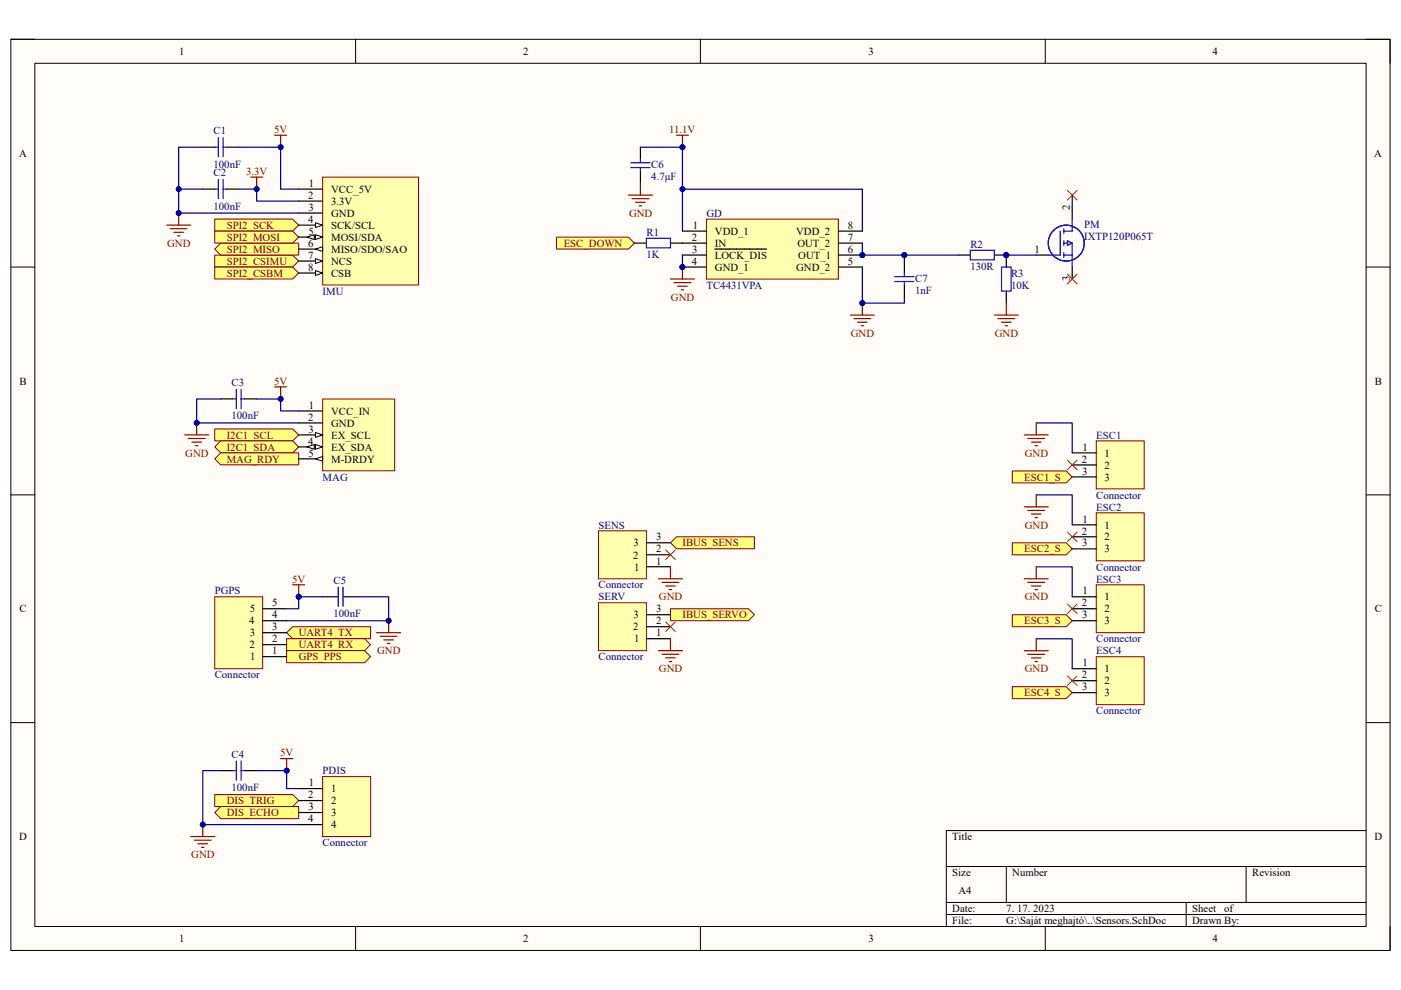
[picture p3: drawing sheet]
<svg xmlns="http://www.w3.org/2000/svg" width="297mm" height="210mm" viewBox="0 0 297 210" stroke-linecap="round" stroke-linejoin="round" font-family="sans-serif">
<path d="M2.3 8.3h292.4v193.3h-292.4z" fill="#fffcf8"/>
<path d="M2.3 8.3h292.4v193.3h-292.4z" fill="none" stroke="#000" stroke-width=".21"/>
<path d="M7.4 13.4h282.2v183.1h-282.2z" fill="#fffcf8"/>
<g fill="none" stroke="#000" stroke-width=".21">
<path d="M2.3 8.3h5.1M7.4 13.4h282.2v183.1h-282.2zM75.4 8.3v5.1M148.5 8.3v5.1M221.6 8.3v5.1M289.6 8.3h5.1v5.1M2.3 56.6h5.1M289.6 56.6h5.1M2.3 105h5.1M289.6 105h5.1M2.3 153.3h5.1M289.6 153.3h5.1"/>
<path d="M289.6 176.2h-89v20.3M75.4 196.5v5.1M148.5 196.5v5.1M200.6 183.8h89M200.6 191.4h89M200.6 194h89M213.4 183.8v7.6M221.6 196.5v5.1M251.5 191.4v5.1M264.2 183.8v7.6M294.7 196.5v5.1"/>
</g>
<path d="M126.9 127.8h10.2v10.2h-10.2z" fill="#ffffb0"/>
<path d="M126.9 127.8h10.2v10.2h-10.2z" fill="none" stroke="#800000" stroke-width=".21"/>
<path d="M137.1 135.5h5.1M137.1 132.9h5.1M137.1 130.4h5.1" fill="none" stroke="#000" stroke-width=".25"/>
<path d="M126.9 112.6h10.2v10.2h-10.2z" fill="#ffffb0"/>
<path d="M126.9 112.6h10.2v10.2h-10.2z" fill="none" stroke="#800000" stroke-width=".21"/>
<path d="M137.1 117.7h5.1M137.1 115.1h5.1M137.1 120.2h5.1" fill="none" stroke="#000" stroke-width=".25"/>
<path d="M232.4 139.3h10.2v10.2h-10.2z" fill="#ffffb0"/>
<path d="M232.4 139.3h10.2v10.2h-10.2z" fill="none" stroke="#800000" stroke-width=".21"/>
<path d="M227.3 141.8h5.1M227.3 144.4h5.1M227.3 146.9h5.1" fill="none" stroke="#000" stroke-width=".25"/>
<path d="M232.4 124h10.2v10.2h-10.2z" fill="#ffffb0"/>
<path d="M232.4 124h10.2v10.2h-10.2z" fill="none" stroke="#800000" stroke-width=".21"/>
<path d="M227.3 126.6h5.1M227.3 129.1h5.1M227.3 131.7h5.1" fill="none" stroke="#000" stroke-width=".25"/>
<path d="M232.4 108.8h10.2v10.2h-10.2z" fill="#ffffb0"/>
<path d="M232.4 108.8h10.2v10.2h-10.2z" fill="none" stroke="#800000" stroke-width=".21"/>
<path d="M227.3 111.3h5.1M227.3 113.9h5.1M227.3 116.4h5.1" fill="none" stroke="#000" stroke-width=".25"/>
<path d="M232.4 93.5h10.2v10.2h-10.2z" fill="#ffffb0"/>
<path d="M232.4 93.5h10.2v10.2h-10.2z" fill="none" stroke="#800000" stroke-width=".21"/>
<path d="M227.3 96.1h5.1M227.3 98.6h5.1M227.3 101.2h5.1" fill="none" stroke="#000" stroke-width=".25"/>
<path d="M35.3 47.8h5.1M36.1 48.5h3.6M36.9 49.3h2M37.6 50h.5M37.9 45.2v2.6" fill="none" stroke="#800000" stroke-width=".25"/>
<circle cx="37.9" cy="45.2" r=".51" fill="#000080"/>
<circle cx="37.9" cy="45.2" r=".51" fill="none" stroke="#000080" stroke-width=".21"/>
<path d="M58.2 82.1h2.6M59.5 82.1v2.5" fill="none" stroke="#800000" stroke-width=".25"/>
<circle cx="59.5" cy="84.6" r=".52" fill="#000080"/>
<circle cx="59.5" cy="84.6" r=".52" fill="none" stroke="#000080" stroke-width=".21"/>
<path d="M39.2 92.2h5.1M39.9 93h3.6M40.7 93.8h2M41.4 94.5h.6M41.7 89.7v2.5" fill="none" stroke="#800000" stroke-width=".25"/>
<circle cx="41.7" cy="89.7" r=".51" fill="#000080"/>
<circle cx="41.7" cy="89.7" r=".51" fill="none" stroke="#000080" stroke-width=".21"/>
<path d="M59.5 160.9h2.6M60.8 160.9v2.5" fill="none" stroke="#800000" stroke-width=".25"/>
<circle cx="60.8" cy="163.4" r=".51" fill="#000080"/>
<circle cx="60.8" cy="163.4" r=".51" fill="none" stroke="#000080" stroke-width=".21"/>
<path d="M40.4 177.4h5.1M41.2 178.2h3.6M42 179h2M42.7 179.7h.5M43 174.9v2.5" fill="none" stroke="#800000" stroke-width=".25"/>
<circle cx="43" cy="174.9" r=".51" fill="#000080"/>
<circle cx="43" cy="174.9" r=".51" fill="none" stroke="#000080" stroke-width=".21"/>
<path d="M79.8 134.2h5.1M80.6 135h3.6M81.4 135.7h2M82.1 136.5h.6M82.4 131.7v2.5" fill="none" stroke="#800000" stroke-width=".25"/>
<circle cx="82.4" cy="131.7" r=".51" fill="#000080"/>
<circle cx="82.4" cy="131.7" r=".51" fill="none" stroke="#000080" stroke-width=".21"/>
<path d="M142.2 115.1l1.2-1.2h16.6v2.5h-16.6z" fill-rule="evenodd" fill="#ffff80"/>
<path d="M142.2 115.1l1.2-1.2h16.6v2.5h-16.6z" fill="none" stroke="#800000" stroke-width=".21"/>
<path d="M142.2 129.1h16.5l1.3 1.3-1.3 1.3h-16.5z" fill-rule="evenodd" fill="#ffff80"/>
<path d="M142.2 129.1h16.5l1.3 1.3-1.3 1.3h-16.5z" fill="none" stroke="#800000" stroke-width=".21"/>
<g fill="none" stroke="#800000" stroke-width=".25">
<path d="M217.2 92.2h5M217.9 93h3.6M218.7 93.8h2M219.5 94.5h.5M219.7 89.7v2.5M217.2 107.5h5M217.9 108.3h3.6M218.7 109h2M219.5 109.8h.5M219.7 105v2.5M139.6 138h5.1M139.6 122.8h5.1"/>
<path d="M140.4 138.8h3.5M140.4 123.5h3.5M141.1 139.5h2.1M141.1 124.3h2.1M141.9 125.1h.5M142.2 120.2v2.6M142.2 135.5v2.5M217.2 122.8h5M217.2 138h5M217.9 123.5h3.6M217.9 138.8h3.6M218.7 124.3h2"/>
<path d="M218.7 139.6h2M219.5 125.1h.5M219.7 120.2v2.6M219.7 135.5v2.5M141.9 140.3h.5M219.5 140.3h.5"/>
</g>
<path d="M141.1 116.6l2.1 2.1M143.2 116.6l-2.1 2.1M141.1 131.9l2.1 2M143.2 131.9l-2.1 2" fill="none" stroke="#f00" stroke-width=".21"/>
<path d="M214.6 99.9h11.5l1.2 1.3-1.2 1.2h-11.5z" fill-rule="evenodd" fill="#ffff80"/>
<path d="M214.6 99.9h11.5l1.2 1.3-1.2 1.2h-11.5z" fill="none" stroke="#800000" stroke-width=".21"/>
<path d="M214.6 115.1h11.5l1.2 1.3-1.2 1.3h-11.5z" fill-rule="evenodd" fill="#ffff80"/>
<path d="M214.6 115.1h11.5l1.2 1.3-1.2 1.3h-11.5z" fill="none" stroke="#800000" stroke-width=".21"/>
<path d="M214.6 130.4h11.5l1.2 1.3-1.2 1.2h-11.5z" fill-rule="evenodd" fill="#ffff80"/>
<path d="M214.6 130.4h11.5l1.2 1.3-1.2 1.2h-11.5z" fill="none" stroke="#800000" stroke-width=".21"/>
<path d="M214.6 145.6h11.5l1.2 1.3-1.2 1.3h-11.5z" fill-rule="evenodd" fill="#ffff80"/>
<path d="M214.6 145.6h11.5l1.2 1.3-1.2 1.3h-11.5z" fill="none" stroke="#800000" stroke-width=".21"/>
<path d="M60.8 134.2l1.3-1.3h16.5v2.6h-16.5z" fill-rule="evenodd" fill="#ffff80"/>
<path d="M60.8 134.2l1.3-1.3h16.5v2.6h-16.5z" fill="none" stroke="#800000" stroke-width=".21"/>
<path d="M60.8 135.5h16.5l1.3 1.2-1.3 1.3h-16.5z" fill-rule="evenodd" fill="#ffff80"/>
<path d="M60.8 135.5h16.5l1.3 1.2-1.3 1.3h-16.5z" fill="none" stroke="#800000" stroke-width=".21"/>
<path d="M60.8 138h16.5l1.3 1.3-1.3 1.3h-16.5z" fill-rule="evenodd" fill="#ffff80"/>
<path d="M60.8 138h16.5l1.3 1.3-1.3 1.3h-16.5z" fill="none" stroke="#800000" stroke-width=".21"/>
<path d="M45.5 54.1h16.5l1.3 1.3-1.3 1.2h-16.5z" fill-rule="evenodd" fill="#ffff80"/>
<path d="M45.5 54.1h16.5l1.3 1.3-1.3 1.2h-16.5z" fill="none" stroke="#800000" stroke-width=".21"/>
<path d="M45.5 46.5h16.5l1.3 1.3-1.3 1.2h-16.5z" fill-rule="evenodd" fill="#ffff80"/>
<path d="M45.5 46.5h16.5l1.3 1.3-1.3 1.2h-16.5z" fill="none" stroke="#800000" stroke-width=".21"/>
<path d="M46.8 51.6h16.5v2.5h-16.5l-1.3-1.3z" fill-rule="evenodd" fill="#ffff80"/>
<path d="M46.8 51.6h16.5v2.5h-16.5l-1.3-1.3z" fill="none" stroke="#800000" stroke-width=".21"/>
<path d="M45.5 49h16.5l1.3 1.3-1.3 1.3h-16.5z" fill-rule="evenodd" fill="#ffff80"/>
<path d="M45.5 49h16.5l1.3 1.3-1.3 1.3h-16.5z" fill="none" stroke="#800000" stroke-width=".21"/>
<path d="M45.5 56.6h16.5l1.3 1.3-1.3 1.3h-16.5z" fill-rule="evenodd" fill="#ffff80"/>
<path d="M45.5 56.6h16.5l1.3 1.3-1.3 1.3h-16.5z" fill="none" stroke="#800000" stroke-width=".21"/>
<path d="M45.5 91h16.6l1.2 1.2-1.2 1.3h-16.6z" fill-rule="evenodd" fill="#ffff80"/>
<path d="M45.5 91h16.6l1.2 1.2-1.2 1.3h-16.6z" fill="none" stroke="#800000" stroke-width=".21"/>
<path d="M45.5 94.8l1.3-1.3h15.3l1.2 1.3-1.2 1.3h-15.3z" fill-rule="evenodd" fill="#ffff80"/>
<path d="M45.5 94.8l1.3-1.3h15.3l1.2 1.3-1.2 1.3h-15.3z" fill="none" stroke="#800000" stroke-width=".21"/>
<path d="M43 31.2h2.5M48.1 31.2h2.5M43 40.1h2.5M48.1 40.1h2.5M68.4 126.6h2.5M73.5 126.6h2.5" fill="none" stroke="#000" stroke-width=".25"/>
<path d="M45.5 31.2h.8M46.3 29.2v4.1M46.3 38.1v4M47.3 31.2h.8M47.3 29.2v4.1M47.3 38.1v4M45.5 40.1h.8M47.3 40.1h.8M70.9 126.6h.8M71.7 124.5v4.1M72.7 126.6h.8M72.7 124.5v4.1" fill="none" stroke="#00f" stroke-width=".25"/>
<path d="M58.2 28.7h2.6M59.5 28.7v2.5" fill="none" stroke="#800000" stroke-width=".25"/>
<circle cx="59.5" cy="31.2" r=".51" fill="#000080"/>
<circle cx="59.5" cy="31.2" r=".51" fill="none" stroke="#000080" stroke-width=".21"/>
<path d="M53.1 37.6h2.6M54.4 37.6v2.5" fill="none" stroke="#800000" stroke-width=".25"/>
<circle cx="54.4" cy="40.1" r=".51" fill="#000080"/>
<circle cx="54.4" cy="40.1" r=".51" fill="none" stroke="#000080" stroke-width=".21"/>
<path d="M62.1 124h2.5M63.3 124v2.6" fill="none" stroke="#800000" stroke-width=".25"/>
<circle cx="63.3" cy="126.6" r=".51" fill="#000080"/>
<circle cx="63.3" cy="126.6" r=".51" fill="none" stroke="#000080" stroke-width=".21"/>
<path d="M46.8 84.6h2.5M51.9 84.6h2.5" fill="none" stroke="#000" stroke-width=".25"/>
<path d="M49.3 84.6h.8M50.1 82.6v4.1M51.1 84.6h.8M51.1 82.6v4.1" fill="none" stroke="#00f" stroke-width=".25"/>
<path d="M45.5 97.3l1.3-1.2h16.5v2.5h-16.5z" fill-rule="evenodd" fill="#ffff80"/>
<path d="M45.5 97.3l1.3-1.2h16.5v2.5h-16.5z" fill="none" stroke="#800000" stroke-width=".21"/>
<path d="M45.5 168.5h16.6l1.2 1.3-1.2 1.3h-16.6z" fill-rule="evenodd" fill="#ffff80"/>
<path d="M45.5 168.5h16.6l1.2 1.3-1.2 1.3h-16.6z" fill="none" stroke="#800000" stroke-width=".21"/>
<path d="M46.8 171.1h16.5v2.5h-16.5l-1.3-1.3z" fill-rule="evenodd" fill="#ffff80"/>
<path d="M46.8 171.1h16.5v2.5h-16.5l-1.3-1.3z" fill="none" stroke="#800000" stroke-width=".21"/>
<path d="M46.8 163.4h2.5M51.9 163.4h2.5" fill="none" stroke="#000" stroke-width=".25"/>
<path d="M49.3 163.4h.8M50.1 161.4v4.1M51.1 163.4h.8M51.1 161.4v4.1" fill="none" stroke="#00f" stroke-width=".25"/>
<circle cx="213.4" cy="54.1" r=".51" fill="#000080"/>
<circle cx="213.4" cy="54.1" r=".51" fill="none" stroke="#000080" stroke-width=".21"/>
<path d="M213.4 54.1v2.5" fill="none" stroke="#000" stroke-width=".25"/>
<circle cx="213.4" cy="54.1" r=".51" fill="#000080"/>
<circle cx="213.4" cy="54.1" r=".51" fill="none" stroke="#000080" stroke-width=".21"/>
<path d="M213.4 61.7v2.6" fill="none" stroke="#000" stroke-width=".25"/>
<path d="M212.3 56.6h2.1v5.1h-2.1z" fill="none" stroke="#00f" stroke-width=".25"/>
<path d="M210.8 66.8h5.1M211.6 67.6h3.5M212.3 68.3h2.1M213.1 69.1h.5M213.4 64.3v2.5" fill="none" stroke="#800000" stroke-width=".25"/>
<circle cx="213.4" cy="54.1" r=".51" fill="#000080"/>
<circle cx="213.4" cy="54.1" r=".51" fill="none" stroke="#000080" stroke-width=".21"/>
<path d="M210.8 54.1h2.6" fill="none" stroke="#000" stroke-width=".25"/>
<circle cx="213.4" cy="54.1" r=".51" fill="#000080"/>
<circle cx="213.4" cy="54.1" r=".51" fill="none" stroke="#000080" stroke-width=".21"/>
<path d="M203.2 54.1h2.5" fill="none" stroke="#000" stroke-width=".25"/>
<path d="M205.7 53.1h5.1v2h-5.1z" fill="none" stroke="#00f" stroke-width=".25"/>
<path d="M68.4 37.6h20.3v22.9h-20.3z" fill="#ffffb0"/>
<path d="M68.4 37.6h20.3v22.9h-20.3z" fill="none" stroke="#800000" stroke-width=".21"/>
<path d="M63.3 40.1h5.1M63.3 42.7h5.1M63.3 45.2h5.1M63.3 47.8h5.1" fill="none" stroke="#000" stroke-width=".25"/>
<path d="M66.9 47.2l1.5 .6-1.5 .5z" fill="#f8fcff"/>
<path d="M66.9 47.2l1.5 .6-1.5 .5z" fill="none" stroke="#000" stroke-width=".21"/>
<path d="M63.3 50.3h5.1" fill="none" stroke="#000" stroke-width=".25"/>
<path d="M66.9 49.8l1.5 .5-1.5 .5z" fill="#f8fcff"/>
<path d="M66.9 49.8l1.5 .5-1.5 .5z" fill="none" stroke="#000" stroke-width=".21"/>
<path d="M65.1 50.3l1.5-.5v1z" fill="#f8fcff"/>
<path d="M65.1 50.3l1.5-.5v1z" fill="none" stroke="#000" stroke-width=".21"/>
<path d="M63.3 52.8h5.1" fill="none" stroke="#000" stroke-width=".25"/>
<path d="M66.9 52.8l1.5-.5v1z" fill="#f8fcff"/>
<path d="M66.9 52.8l1.5-.5v1z" fill="none" stroke="#000" stroke-width=".21"/>
<path d="M63.3 55.4h5.1" fill="none" stroke="#000" stroke-width=".25"/>
<path d="M66.9 54.9l1.5 .5-1.5 .5z" fill="#f8fcff"/>
<path d="M66.9 54.9l1.5 .5-1.5 .5z" fill="none" stroke="#000" stroke-width=".21"/>
<path d="M63.3 57.9h5.1" fill="none" stroke="#000" stroke-width=".25"/>
<path d="M66.9 57.4l1.5 .5-1.5 .5z" fill="#f8fcff"/>
<path d="M66.9 57.4l1.5 .5-1.5 .5z" fill="none" stroke="#000" stroke-width=".21"/>
<path d="M68.4 84.6h15.3v15.3h-15.3z" fill="#ffffb0"/>
<path d="M68.4 84.6h15.3v15.3h-15.3z" fill="none" stroke="#800000" stroke-width=".21"/>
<path d="M63.3 87.2h5.1M63.3 89.7h5.1M63.3 92.2h5.1" fill="none" stroke="#000" stroke-width=".25"/>
<path d="M66.9 91.7l1.5 .5-1.5 .6z" fill="#f8fcff"/>
<path d="M66.9 91.7l1.5 .5-1.5 .6z" fill="none" stroke="#000" stroke-width=".21"/>
<path d="M63.3 94.8h5.1" fill="none" stroke="#000" stroke-width=".25"/>
<path d="M66.9 94.3l1.5 .5-1.5 .5z" fill="#f8fcff"/>
<path d="M66.9 94.3l1.5 .5-1.5 .5z" fill="none" stroke="#000" stroke-width=".21"/>
<path d="M65.1 94.8l1.5-.5v1z" fill="#f8fcff"/>
<path d="M65.1 94.8l1.5-.5v1z" fill="none" stroke="#000" stroke-width=".21"/>
<path d="M63.3 97.3h5.1" fill="none" stroke="#000" stroke-width=".25"/>
<path d="M66.9 97.3l1.5-.5v1z" fill="#f8fcff"/>
<path d="M66.9 97.3l1.5-.5v1z" fill="none" stroke="#000" stroke-width=".21"/>
<path d="M45.5 126.6h10.2v15.2h-10.2z" fill="#ffffb0"/>
<path d="M45.5 126.6h10.2v15.2h-10.2z" fill="none" stroke="#800000" stroke-width=".21"/>
<path d="M55.7 139.3h5.1M55.7 136.7h5.1M55.7 134.2h5.1M55.7 131.7h5.1M55.7 129.1h5.1" fill="none" stroke="#000" stroke-width=".25"/>
<path d="M68.4 164.7h10.2v12.7h-10.2z" fill="#ffffb0"/>
<path d="M68.4 164.7h10.2v12.7h-10.2z" fill="none" stroke="#800000" stroke-width=".21"/>
<path d="M63.3 167.3h5.1M63.3 169.8h5.1M63.3 172.3h5.1M63.3 174.9h5.1" fill="none" stroke="#000" stroke-width=".25"/>
<path d="M226.3 97.6l2.1 2M228.4 97.6l-2.1 2M226.3 112.8l2.1 2.1M228.4 112.8l-2.1 2.1M226.3 128.1l2.1 2M228.4 128.1l-2.1 2M226.3 143.4l2.1 2M228.4 143.4l-2.1 2" fill="none" stroke="#f00" stroke-width=".21"/>
<path d="M118 50.3h15.2l1.3 1.3-1.3 1.2h-15.2z" fill-rule="evenodd" fill="#ffff80"/>
<path d="M118 50.3h15.2l1.3 1.3-1.3 1.2h-15.2z" fill="none" stroke="#800000" stroke-width=".21"/>
<path d="M143.4 28.7h2.6M144.7 28.7v2.5" fill="none" stroke="#800000" stroke-width=".25"/>
<circle cx="144.7" cy="31.2" r=".51" fill="#000080"/>
<circle cx="144.7" cy="31.2" r=".51" fill="none" stroke="#000080" stroke-width=".21"/>
<path d="M135.8 31.2v2.6M135.8 36.3v2.5" fill="none" stroke="#000" stroke-width=".25"/>
<path d="M133.7 35.5h4.1M133.7 34.5h4.1M135.8 33.8v.7M135.8 35.5v.8" fill="none" stroke="#00f" stroke-width=".25"/>
<path d="M135.8 38.8v2.6M133.2 41.4h5.1M134 42.1h3.6M134.8 42.9h2M135.5 43.7h.5" fill="none" stroke="#800000" stroke-width=".25"/>
<circle cx="144.7" cy="56.6" r=".51" fill="#000080"/>
<circle cx="144.7" cy="56.6" r=".51" fill="none" stroke="#000080" stroke-width=".21"/>
<circle cx="182.8" cy="54.1" r=".51" fill="#000080"/>
<circle cx="182.8" cy="54.1" r=".51" fill="none" stroke="#000080" stroke-width=".21"/>
<path d="M149.8 46.5h28v12.7h-28z" fill="#ffffb0"/>
<path d="M149.8 46.5h28v12.7h-28z" fill="none" stroke="#800000" stroke-width=".21"/>
<path d="M144.7 49h5.1M144.7 51.6h5.1M144.7 54.1h5.1M144.7 56.6h5.1M151.6 52.8h10.9" fill="none" stroke="#000" stroke-width=".25"/>
<circle cx="144.7" cy="56.6" r=".51" fill="#000080"/>
<circle cx="144.7" cy="56.6" r=".51" fill="none" stroke="#000080" stroke-width=".21"/>
<path d="M177.8 49h5M177.8 51.6h5M177.8 54.1h5" fill="none" stroke="#000" stroke-width=".25"/>
<circle cx="182.8" cy="54.1" r=".51" fill="#000080"/>
<circle cx="182.8" cy="54.1" r=".51" fill="none" stroke="#000080" stroke-width=".21"/>
<path d="M177.8 56.6h5" fill="none" stroke="#000" stroke-width=".25"/>
<path d="M142.2 59.2h5M142.9 59.9h3.6M144.7 56.6v2.6M143.7 60.7h2M144.4 61.5h.5" fill="none" stroke="#800000" stroke-width=".25"/>
<circle cx="144.7" cy="56.6" r=".51" fill="#000080"/>
<circle cx="144.7" cy="56.6" r=".51" fill="none" stroke="#000080" stroke-width=".21"/>
<path d="M180.3 66.8h5.1M181.1 67.6h3.5M181.8 68.3h2.1M182.6 69.1h.5M182.8 64.3v2.5" fill="none" stroke="#800000" stroke-width=".25"/>
<circle cx="182.8" cy="64.3" r=".51" fill="#000080"/>
<circle cx="182.8" cy="64.3" r=".51" fill="none" stroke="#000080" stroke-width=".21"/>
<path d="M191.7 55.4v2.5M191.7 60.5v2.5" fill="none" stroke="#000" stroke-width=".25"/>
<g fill="none" stroke="#00f" stroke-width=".25">
<path d="M189.7 58.7h4.1M189.7 59.7h4.1M191.7 57.9v.8M191.7 59.7v.8M224.8 49v5.1h-2.6M225.5 54.1h1.8M225.5 51.6h1.8v5M225.5 48.5v1M225.5 51.1v1M225.5 53.6v1M227.3 46.5v2.5h-1.8"/>
<circle cx="226.1" cy="51.6" r="3.8"/>
</g>
<path d="M226.3 51.1l1 .5-1 .5z" fill="#c0c0c0"/>
<path d="M137.1 50.5h5.1v2.1h-5.1zM226.3 51.1l1 .5-1 .5z" fill="none" stroke="#00f" stroke-width=".25"/>
<path d="M134.5 51.6h2.6M142.2 51.6h2.5M219.7 54.1h2.5M227.3 43.9v2.6M227.3 56.6v2.6" fill="none" stroke="#000" stroke-width=".25"/>
<path d="M226.3 40.4l2.1 2M226.3 58.2l2.1 2M228.4 40.4l-2.1 2M228.4 58.2l-2.1 2" fill="none" stroke="#f00" stroke-width=".21"/>
<path d="M63.3 126.6v2.5h-2.5" fill="none" stroke="#000080" stroke-width=".25"/>
<circle cx="63.3" cy="126.6" r=".51" fill="#000080"/>
<circle cx="63.3" cy="126.6" r=".51" fill="none" stroke="#000080" stroke-width=".21"/>
<path d="M76 126.6h6.4v5.1h-21.6" fill="none" stroke="#000080" stroke-width=".25"/>
<circle cx="82.4" cy="131.7" r=".51" fill="#000080"/>
<circle cx="82.4" cy="131.7" r=".51" fill="none" stroke="#000080" stroke-width=".21"/>
<path d="M50.6 40.1h3.8v2.6h8.9" fill="none" stroke="#000080" stroke-width=".25"/>
<circle cx="54.4" cy="40.1" r=".51" fill="#000080"/>
<circle cx="54.4" cy="40.1" r=".51" fill="none" stroke="#000080" stroke-width=".21"/>
<path d="M50.6 31.2h8.9v8.9h3.8" fill="none" stroke="#000080" stroke-width=".25"/>
<circle cx="59.5" cy="31.2" r=".51" fill="#000080"/>
<circle cx="59.5" cy="31.2" r=".51" fill="none" stroke="#000080" stroke-width=".21"/>
<path d="M63.3 126.6h5.1" fill="none" stroke="#000080" stroke-width=".25"/>
<circle cx="63.3" cy="126.6" r=".51" fill="#000080"/>
<circle cx="63.3" cy="126.6" r=".51" fill="none" stroke="#000080" stroke-width=".21"/>
<path d="M46.8 84.6h-5.1v5.1h21.6" fill="none" stroke="#000080" stroke-width=".25"/>
<circle cx="41.7" cy="89.7" r=".51" fill="#000080"/>
<circle cx="41.7" cy="89.7" r=".51" fill="none" stroke="#000080" stroke-width=".21"/>
<path d="M54.4 84.6h5.1v2.6h3.8" fill="none" stroke="#000080" stroke-width=".25"/>
<circle cx="59.5" cy="84.6" r=".52" fill="#000080"/>
<circle cx="59.5" cy="84.6" r=".52" fill="none" stroke="#000080" stroke-width=".21"/>
<path d="M43 40.1h-5.1v5.1h25.4" fill="none" stroke="#000080" stroke-width=".25"/>
<circle cx="37.9" cy="40.1" r=".51" fill="#000080"/>
<circle cx="37.9" cy="40.1" r=".51" fill="none" stroke="#000080" stroke-width=".21"/>
<circle cx="37.9" cy="45.2" r=".51" fill="#000080"/>
<circle cx="37.9" cy="45.2" r=".51" fill="none" stroke="#000080" stroke-width=".21"/>
<path d="M43 31.2h-5.1v8.9" fill="none" stroke="#000080" stroke-width=".26"/>
<circle cx="37.9" cy="40.1" r=".51" fill="#000080"/>
<circle cx="37.9" cy="40.1" r=".51" fill="none" stroke="#000080" stroke-width=".21"/>
<path d="M46.8 163.4h-3.8v11.5h20.3" fill="none" stroke="#000080" stroke-width=".25"/>
<circle cx="43" cy="174.9" r=".51" fill="#000080"/>
<circle cx="43" cy="174.9" r=".51" fill="none" stroke="#000080" stroke-width=".21"/>
<path d="M54.4 163.4h6.4v3.9h2.5" fill="none" stroke="#000080" stroke-width=".25"/>
<circle cx="60.8" cy="163.4" r=".51" fill="#000080"/>
<circle cx="60.8" cy="163.4" r=".51" fill="none" stroke="#000080" stroke-width=".21"/>
<path d="M144.7 49v-8.9h38.1v8.9M219.7 89.7h7.6v6.4M219.7 105h7.6v6.3M219.7 135.5h7.6v6.3M219.7 120.2h7.6v6.4" fill="none" stroke="#000080" stroke-width=".25"/>
<circle cx="144.7" cy="40.1" r=".51" fill="#000080"/>
<circle cx="144.7" cy="40.1" r=".51" fill="none" stroke="#000080" stroke-width=".21"/>
<path d="M144.7 31.2v8.9" fill="none" stroke="#000080" stroke-width=".25"/>
<circle cx="144.7" cy="31.2" r=".51" fill="#000080"/>
<circle cx="144.7" cy="31.2" r=".51" fill="none" stroke="#000080" stroke-width=".21"/>
<circle cx="144.7" cy="40.1" r=".51" fill="#000080"/>
<circle cx="144.7" cy="40.1" r=".51" fill="none" stroke="#000080" stroke-width=".21"/>
<path d="M135.8 31.2h8.9" fill="none" stroke="#000080" stroke-width=".25"/>
<circle cx="144.7" cy="31.2" r=".51" fill="#000080"/>
<circle cx="144.7" cy="31.2" r=".51" fill="none" stroke="#000080" stroke-width=".21"/>
<path d="M182.8 56.6v7.7" fill="none" stroke="#000080" stroke-width=".25"/>
<circle cx="182.8" cy="64.3" r=".51" fill="#000080"/>
<circle cx="182.8" cy="64.3" r=".51" fill="none" stroke="#000080" stroke-width=".21"/>
<path d="M191.7 63v1.3h-8.9" fill="none" stroke="#000080" stroke-width=".25"/>
<circle cx="182.8" cy="64.3" r=".51" fill="#000080"/>
<circle cx="182.8" cy="64.3" r=".51" fill="none" stroke="#000080" stroke-width=".21"/>
<path d="M182.8 51.6v2.5" fill="none" stroke="#000080" stroke-width=".25"/>
<circle cx="182.8" cy="54.1" r=".51" fill="#000080"/>
<circle cx="182.8" cy="54.1" r=".51" fill="none" stroke="#000080" stroke-width=".21"/>
<path d="M182.8 54.1h8.9" fill="none" stroke="#000080" stroke-width=".25"/>
<circle cx="182.8" cy="54.1" r=".51" fill="#000080"/>
<circle cx="182.8" cy="54.1" r=".51" fill="none" stroke="#000080" stroke-width=".21"/>
<circle cx="191.7" cy="54.1" r=".51" fill="#000080"/>
<circle cx="191.7" cy="54.1" r=".51" fill="none" stroke="#000080" stroke-width=".21"/>
<path d="M191.7 54.1v1.3" fill="none" stroke="#000080" stroke-width=".25"/>
<circle cx="191.7" cy="54.1" r=".51" fill="#000080"/>
<circle cx="191.7" cy="54.1" r=".51" fill="none" stroke="#000080" stroke-width=".21"/>
<path d="M144.7 54.1v2.5" fill="none" stroke="#000080" stroke-width=".25"/>
<circle cx="144.7" cy="56.6" r=".51" fill="#000080"/>
<circle cx="144.7" cy="56.6" r=".51" fill="none" stroke="#000080" stroke-width=".21"/>
<path d="M191.7 54.1h11.5" fill="none" stroke="#000080" stroke-width=".25"/>
<circle cx="191.7" cy="54.1" r=".51" fill="#000080"/>
<circle cx="191.7" cy="54.1" r=".51" fill="none" stroke="#000080" stroke-width=".21"/>
<path d="M213.4 54.1h6.3M227.3 41.4v2.5" fill="none" stroke="#000080" stroke-width=".25"/>
<circle cx="213.4" cy="54.1" r=".51" fill="#000080"/>
<circle cx="213.4" cy="54.1" r=".51" fill="none" stroke="#000080" stroke-width=".21"/>
<g font-size="2.3">
<text x="38" y="11.7">1</text>
<text x="110.9" y="11.7">2</text>
<text x="184.1" y="11.7">3</text>
<text x="257.1" y="11.7">4</text>
<text x="4" y="33.3">A</text>
<text x="291.4" y="33.3">A</text>
<text x="65.5" y="39.6">1</text>
<text x="70.2" y="40.9">VCC_5V</text>
<text x="65.3" y="47.3">4</text>
<text x="65.3" y="42.2">2</text>
<text x="65.4" y="44.7">3</text>
<text x="70.2" y="43.5">3.3V</text>
<text x="70.2" y="46">GND</text>
<text x="226.8" y="44.4" transform="rotate(-90 226.8 44.4)">2</text>
<text x="65.3" y="52.3">6</text>
<text x="65.4" y="49.8">5</text>
<text x="70.2" y="48.5">SCK/SCL</text>
<text x="70.2" y="51.1">MOSI/SDA</text>
<text x="70.2" y="53.6">MISO/SDO/SAO</text>
<text x="146.7" y="51.1">2</text>
<text x="146.8" y="53.6">3</text>
<text x="146.9" y="48.5">1</text>
<text x="151.6" y="49.8">VDD_1</text>
<text x="151.6" y="52.3">IN</text>
<text x="168.8" y="49.8">VDD_2</text>
<text x="169.1" y="52.3">OUT_2</text>
<text x="179.8" y="51.1">7</text>
<text x="179.8" y="53.6">6</text>
<text x="179.8" y="48.5">8</text>
<text x="219.3" y="53.6">1</text>
<text x="65.3" y="54.9">7</text>
<text x="65.4" y="57.4">8</text>
<text x="70.2" y="56.2">NCS</text>
<text x="70.2" y="58.7">CSB</text>
<text x="146.7" y="56.2">4</text>
<text x="151.6" y="54.9">LOCK_DIS</text>
<text x="151.6" y="57.4">GND_1</text>
<text x="168.8" y="57.4">GND_2</text>
<text x="169.2" y="54.9">OUT_1</text>
<text x="179.8" y="56.2">5</text>
<text x="226.8" y="59.6" transform="rotate(-90 226.8 59.6)">3</text>
<text x="4.1" y="81.6">B</text>
<text x="291.5" y="81.6">B</text>
<text x="65.3" y="89.2">2</text>
<text x="65.5" y="86.7">1</text>
<text x="70.2" y="87.9">VCC_IN</text>
<text x="65.3" y="94.3">4</text>
<text x="65.4" y="91.8">3</text>
<text x="70.2" y="90.5">GND</text>
<text x="70.2" y="93">EX_SCL</text>
<text x="70.2" y="95.6">EX_SDA</text>
<text x="229.5" y="95.6">1</text>
<text x="65.4" y="96.8">5</text>
<text x="70.2" y="98.1">M-DRDY</text>
<text x="229.3" y="98.1">2</text>
<text x="229.4" y="100.7">3</text>
<text x="234.2" y="96.8">1</text>
<text x="234.2" y="99.4">2</text>
<text x="234.2" y="101.9">3</text>
<text x="229.3" y="113.4">2</text>
<text x="229.5" y="110.8">1</text>
<text x="234.2" y="112.1">1</text>
<text x="134.2" y="118.5">2</text>
<text x="134.3" y="115.9">3</text>
<text x="139.1" y="114.6">3</text>
<text x="139.1" y="117.2">2</text>
<text x="139.1" y="119.7">1</text>
<text x="229.4" y="115.9">3</text>
<text x="234.2" y="114.6">2</text>
<text x="234.2" y="117.2">3</text>
<text x="134.4" y="121">1</text>
<text x="4.1" y="129.9">C</text>
<text x="52.9" y="129.9">5</text>
<text x="57.7" y="131.2">4</text>
<text x="57.7" y="128.6">5</text>
<text x="134.3" y="131.2">3</text>
<text x="139.1" y="129.9">3</text>
<text x="229.3" y="128.6">2</text>
<text x="229.4" y="131.2">3</text>
<text x="229.5" y="126.1">1</text>
<text x="234.2" y="127.4">1</text>
<text x="234.2" y="129.9">2</text>
<text x="291.5" y="129.9">C</text>
<text x="52.8" y="132.4">4</text>
<text x="52.9" y="137.5">2</text>
<text x="53" y="135">3</text>
<text x="57.7" y="133.7">3</text>
<text x="57.7" y="136.2">2</text>
<text x="134.2" y="133.7">2</text>
<text x="134.4" y="136.2">1</text>
<text x="139.1" y="132.4">2</text>
<text x="139.1" y="135">1</text>
<text x="234.2" y="132.4">3</text>
<text x="53.1" y="140.1">1</text>
<text x="57.7" y="138.8">1</text>
<text x="229.3" y="143.9">2</text>
<text x="229.5" y="141.4">1</text>
<text x="234.2" y="142.6">1</text>
<text x="229.4" y="146.4">3</text>
<text x="234.2" y="145.2">2</text>
<text x="234.2" y="147.7">3</text>
<text x="65.5" y="166.8">1</text>
<text x="65.3" y="169.3">2</text>
<text x="65.4" y="171.9">3</text>
<text x="70.2" y="168">1</text>
<text x="70.2" y="170.6">2</text>
<text x="70.2" y="173.1">3</text>
<text x="4.1" y="178.2">D</text>
<text x="65.3" y="174.4">4</text>
<text x="70.2" y="175.7">4</text>
<text x="201.9" y="178.2">Title</text>
<text x="291.4" y="178.2">D</text>
<text x="201.9" y="185.8">Size</text>
<text x="214.6" y="185.8">Number</text>
<text x="265.5" y="185.8">Revision</text>
<text x="203.2" y="189.7">A4</text>
<text x="201.9" y="193.5">Date:</text>
<text x="201.9" y="196">File:</text>
<text x="213.4" y="193.5">7. 17. 2023</text>
<text x="213.4" y="196">G:\Saját meghajtó\..\Sensors.SchDoc</text>
<text x="252.8" y="196">Drawn By:</text>
<text x="252.8" y="193.5">Sheet</text>
<text x="259.6" y="193.5">of</text>
<text x="38" y="199.8">1</text>
<text x="110.9" y="199.8">2</text>
<text x="184.1" y="199.8">3</text>
<text x="257.1" y="199.8">4</text>
</g>
<g font-size="2.3" fill="#000080">
<text x="45.3" y="28.4">C1</text>
<text x="45.3" y="35.6">100nF</text>
<text x="138.1" y="35.6">C6</text>
<text x="45.3" y="37.3">C2</text>
<text x="138.1" y="38.1">4.7μF</text>
<text x="45.3" y="44.5">100nF</text>
<text x="149.8" y="46">GD</text>
<text x="137.1" y="50.1">R1</text>
<text x="205.7" y="52.6">R2</text>
<text x="229.9" y="48.3">PM</text>
<text x="229.9" y="50.8">IXTP120P065T</text>
<text x="137.1" y="54.6">1K</text>
<text x="194" y="59.7">C7</text>
<text x="205.7" y="57.2">130R</text>
<text x="214.4" y="58.7">R3</text>
<text x="68.4" y="62.5">IMU</text>
<text x="149.8" y="61.3">TC4431VPA</text>
<text x="194" y="62.3">1nF</text>
<text x="214.4" y="61.3">10K</text>
<text x="49.1" y="81.9">C3</text>
<text x="49.1" y="89">100nF</text>
<text x="232.4" y="93">ESC1</text>
<text x="68.4" y="101.9">MAG</text>
<text x="232.4" y="105.7">Connector</text>
<text x="126.9" y="112.1">SENS</text>
<text x="232.4" y="108.3">ESC2</text>
<text x="70.7" y="123.8">C5</text>
<text x="126.9" y="124.8">Connector</text>
<text x="232.4" y="123.5">ESC3</text>
<text x="232.4" y="121">Connector</text>
<text x="45.5" y="126.1">PGPS</text>
<text x="70.7" y="130.9">100nF</text>
<text x="126.9" y="127.4">SERV</text>
<text x="232.4" y="136.2">Connector</text>
<text x="45.5" y="143.9">Connector</text>
<text x="126.9" y="140.1">Connector</text>
<text x="232.4" y="138.8">ESC4</text>
<text x="232.4" y="151.5">Connector</text>
<text x="49.1" y="160.7">C4</text>
<text x="49.1" y="167.8">100nF</text>
<text x="68.4" y="164.2">PDIS</text>
<text x="68.4" y="179.5">Connector</text>
</g>
<g font-size="2.3" fill="#800000">
<text x="58.1" y="28.2">5V</text>
<text x="141.9" y="28.2">11.1V</text>
<text x="52.2" y="37.1">3.3V</text>
<text x="133.4" y="46">GND</text>
<text x="35.5" y="52.3">GND</text>
<text x="48.1" y="48.5">SPI2_SCK</text>
<text x="48.1" y="53.6">SPI2_MISO</text>
<text x="48.1" y="51.1">SPI2_MOSI</text>
<text x="119.5" y="52.3">ESC_DOWN</text>
<text x="48.1" y="56.2">SPI2_CSIMU</text>
<text x="48.1" y="58.7">SPI2_CSBM</text>
<text x="142.3" y="63.8">GND</text>
<text x="180.4" y="71.4">GND</text>
<text x="210.9" y="71.4">GND</text>
<text x="58.1" y="81.6">5V</text>
<text x="48.1" y="93">I2C1_SCL</text>
<text x="48.1" y="95.6">I2C1_SDA</text>
<text x="39.3" y="96.8">GND</text>
<text x="48.1" y="98.1">MAG_RDY</text>
<text x="217.2" y="101.9">ESC1_S</text>
<text x="217.3" y="96.8">GND</text>
<text x="217.3" y="112.1">GND</text>
<text x="144.7" y="115.9">IBUS_SENS</text>
<text x="217.2" y="117.2">ESC2_S</text>
<text x="62" y="123.5">5V</text>
<text x="139.7" y="127.4">GND</text>
<text x="144.7" y="131.2">IBUS_SERVO</text>
<text x="217.3" y="127.4">GND</text>
<text x="63.3" y="135">UART4_TX</text>
<text x="63.3" y="137.5">UART4_RX</text>
<text x="217.2" y="132.4">ESC3_S</text>
<text x="63.3" y="140.1">GPS_PPS</text>
<text x="80" y="138.8">GND</text>
<text x="139.7" y="142.6">GND</text>
<text x="217.3" y="142.6">GND</text>
<text x="217.2" y="147.7">ESC4_S</text>
<text x="59.4" y="160.4">5V</text>
<text x="48.1" y="170.6">DIS_TRIG</text>
<text x="48.1" y="173.1">DIS_ECHO</text>
<text x="40.6" y="182">GND</text>
</g>
</svg>
